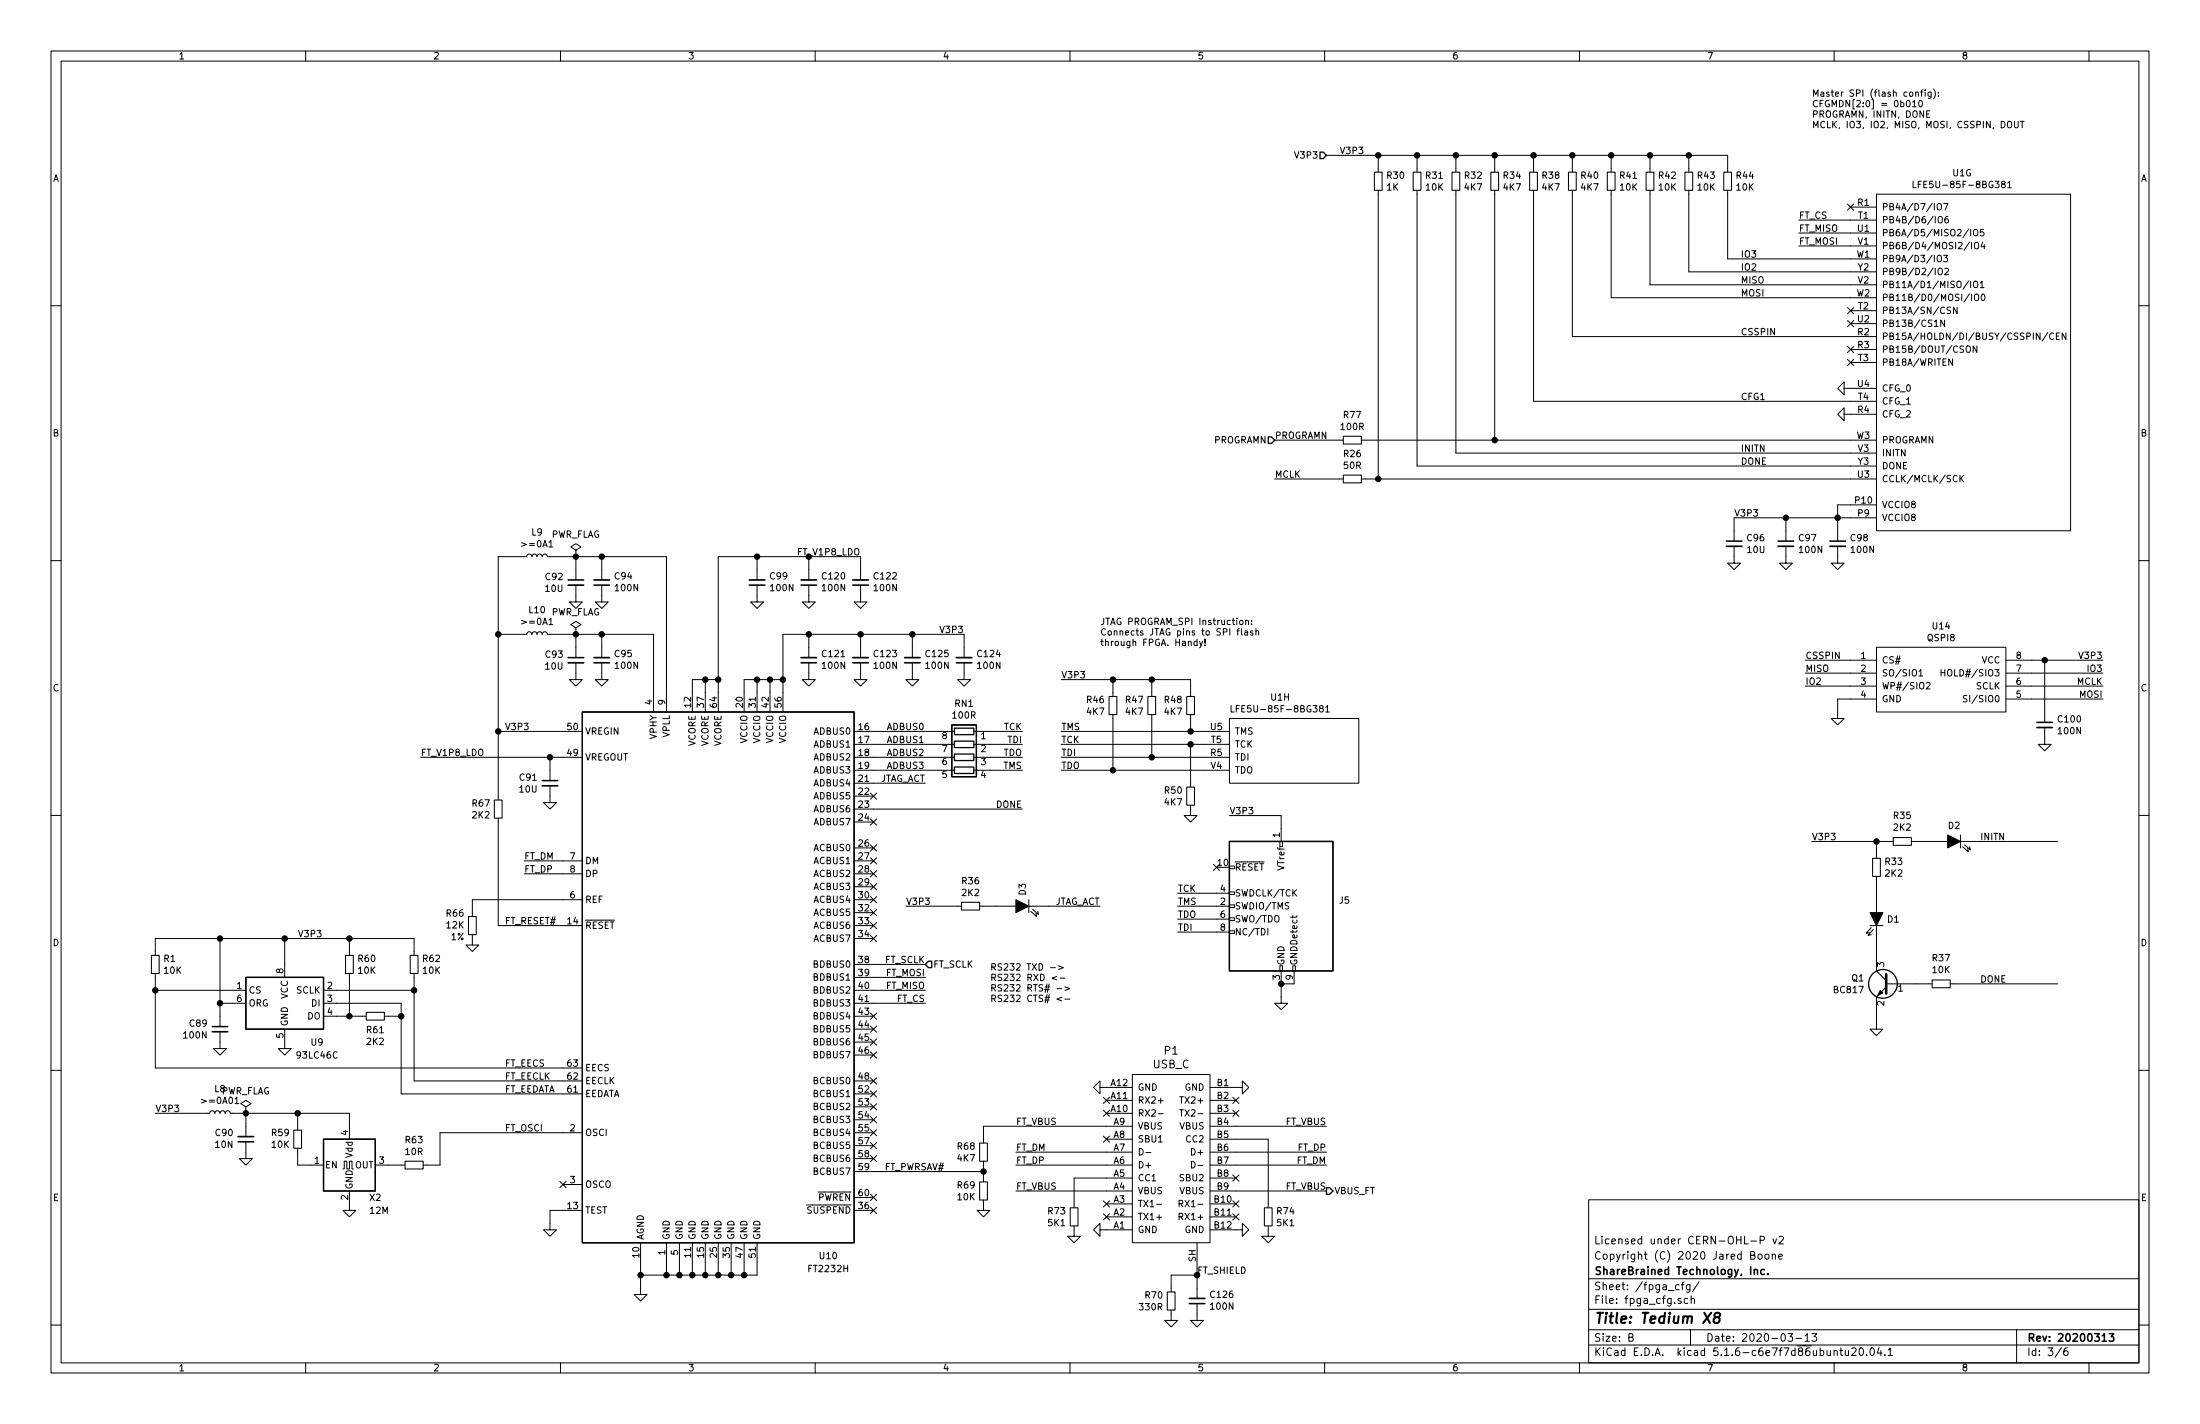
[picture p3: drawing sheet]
<svg xmlns="http://www.w3.org/2000/svg" width="432mm" height="279mm" viewBox="0 0 432 279" stroke-linecap="round" stroke-linejoin="round" font-family="sans-serif">
<g fill="none" stroke="#000" stroke-width=".2">
<path d="M10 10h411.8v259.4h-411.8zM12 12h407.8v255.4h-407.8zM60 10v2M110 10v2M160 10v2M210 10v2M260 10v2M310 10v2M360 10v2M374.3 19.8l.2-.1a.67 .67 0 0 1 .4 .6 .67 .67 0 0 1-.4 .7l-.3-.5zM376 18.2l.5-.1v.8M376 18.1v.8"/>
<path d="M376.7 19.8l.2-.1a.67 .67 0 0 1 .4 .6 .67 .67 0 0 1-.4 .7l-.3-.5zM377 18.1h.4M377.4 17.6l-.3 .2v1.1M377.9 17.6v.2M377.9 18.1v.8M379 18.1v1l-.2 .2h-.3M379 18.1h-.4l-.2 .2 .1 .5h.5M379.5 17.4a1.47 1.47 0 0 1 0 2M380.5 18.8v.1M380.5 18.1v.1M410 10v2M260.3 30.5h78.8v3.3"/>
<path d="M269.7 33.8h1.6v3.5h-1.6zM270.5 30.5v3.3M270.5 37.3v56.7M277.4 33.8h1.5v3.5h-1.5zM278.1 37.3v54.1h90.2M278.1 30.5v3.3M285 33.8h1.5v3.5h-1.5zM285.7 37.3v51.6h82.6M285.7 30.5v3.3M292.6 33.8h1.5v3.5h-1.5zM293.4 30.5v3.3M293.4 37.3v49.1"/>
<path d="M300.2 33.8h1.6v3.5h-1.6zM301 37.3v41.4h67.3M301 30.5v3.3M307.8 33.8h1.6v3.5h-1.6zM308.6 37.3v28.7h59.7M308.6 30.5v3.3M315.5 33.8h1.5v3.5h-1.5zM316.2 30.5v3.3M316.2 37.3v21.1h52.1M323.1 33.8h1.5v3.5h-1.5zM323.8 37.3v18.6h44.5M323.8 30.5v3.3"/>
<path d="M330.7 33.8h1.5v3.5h-1.5zM331.5 37.3v16h36.8M331.5 30.5v3.3M338.3 33.8h1.6v3.5h-1.6zM339.1 37.3v13.5h29.2M368.3 38.1h38.1v66h-38.1zM375.4 20l.3-.3v1.3M375.4 21h.7M375.5 35.6v1.2h.6M378.2 22.4h.4M378.8 21.7h-.6v1.3h.6M381.5 39.9h.8l-.5 1.3"/>
<path d="M392.8 23.8a.64 .64 0 0 1 .7 .6 .64 .64 0 0 1-.7 .7zM393.1 36.1l-.3-.3 .3-.2h.2l.3 .2-.1 .2-.7 .3v.3l.3 .2h.3l.2-.2v-.3l-.3-.2M394.1 35.9l.3-.3v1.2M394.1 24l.2-.2a.44 .44 0 0 1 .5 .4v.7l-.5 .2-.2-.2zM394.1 36.8h.7M395.4 23.8v1l.2 .3 .4-.1 .1-.2v-1M396.5 23.8h.8M396.9 23.8v1.3M10 60h2M353.1 43.2h15.2M353.1 45.7h15.2M353.1 48.3h15.2"/>
<path d="M362.6 40l1.2 1.2M363.2 40.6h5.1M363.8 40l-1.2 1.2M380.3 40.1l.2-.2a.44 .44 0 0 1 .6 .5l-.1 .6-.5 .2-.2-.2zM380.3 50.3l.2-.2a.44 .44 0 0 1 .6 .4l-.1 .7-.5 .2-.2-.2zM380.4 42.6l.3-.1a.44 .44 0 0 1 .5 .4v.7l-.5 .1-.3-.1zM380.4 52.8l.3-.2a.44 .44 0 0 1 .5 .5v.6l-.5 .2-.3-.2zM381.5 50.1h.8l-.5 .5 .4 .1 .1 .4-.3 .3-.5-.2M381.7 52.8l.5-.2 .2 .4-.7 .9h.7M382.3 42.5h-.2a.79 .79 0 0 0-.1 1.2h.3l.1-.5-.2-.2h-.2l-.3 .2M386.4 55.1l-1.1 1.6M386.6 47.5l-1.1 1.6"/>
<path d="M386.6 57.7l-1.1 1.6M386.8 45v1.3M386.8 55.2v1.2M387 47.5v1.3M387 57.7v1.3M387.4 45.2l.3-.2a.44 .44 0 0 1 .5 .4l-.1 .7-.4 .2-.3-.2zM387.4 55.3l.3-.1a.44 .44 0 0 1 .5 .4l-.1 .7-.4 .1-.3-.1zM387.6 47.7l.2-.2a.44 .44 0 0 1 .6 .5l-.1 .6-.5 .2-.2-.2zM387.6 57.9l.2-.2a.44 .44 0 0 1 .6 .4l-.1 .7-.5 .2-.2-.2zM388.7 55.5l.3-.3v1.2M388.7 56.4h.7M389 57.8l.2-.1a.67 .67 0 0 1 .4 .6 .67 .67 0 0 1-.4 .7l-.4-.5z"/>
<path d="M389.2 47.5l-.4 .9h.8M389.3 45h-.6v.6l.5-.1 .2 .2v.4l-.2 .2-.5-.1M389.5 48v.8M419.8 60h2M361.9 76.2v-1.3l-1.2 1.3 1.2 1.3v-1.3h6.4M362.6 62.9l1.2 1.2M362.6 60.4l1.2 1.2M362.6 68l1.2 1.2M362.6 70.5l1.2 1.2M363.2 68.6h5.1M363.2 61h5.1M363.2 71.1h5.1"/>
<path d="M363.2 63.5h5.1M363.8 62.9l-1.2 1.2M363.8 60.4l-1.2 1.2M363.8 68l-1.2 1.2M363.8 70.5l-1.2 1.2M381.7 62.8v1.3l-.8-1.3v1.3M382.9 60.3l-.5-.1-.2 .2v.3l.6 .3 .1 .3-.3 .2h-.5M383.2 70.4v1.3l-.7-1.3v1.3M384.1 60.2v1.3l-.7-1.3v1.3M386 68l.2-.1a.45 .45 0 0 1 .5 .4v.7l-.5 .1-.2-.1zM388 67.9v1.2l-.7-1.2v1.2M401.9 65.3l-1.1 1.6"/>
<path d="M403.1 65.5a.6 .6 0 0 0-.9 .4 .6 .6 0 0 0 .6 .7l.3-.1M403.6 65.9h.4M404.2 65.3h-.6v1.3h.6M405.5 65.3v1.3l-.8-1.3v1.3M250.2 94h13.5M250.2 86.4h13.5M263.7 93.2h3.5v1.5h-3.5zM263.7 85.6h3.5v1.5h-3.5zM267.2 94h101.1M267.2 86.4h101.1M361.9 81.3v-1.3l-1.2 1.3 1.2 1.3v-1.3h6.4M368.3 99.1h-7.6v7.1"/>
<path d="M384.7 93.3v1.2M384.9 93.8l.5 .7M385.4 93.3l-.7 .7M10 110h2M107.7 107.3h.8M113 114.8v3.3h-1.2l1.2 1.3 1.3-1.3h-1.3M113 108l1-.7-1-.6-1 .6 1 .7v1.2M113 109.2h.1M113 109.2v4.6M118.1 114.8v3.3h-1.3l1.3 1.3 1.3-1.3h-1.3M118.1 109.2v4.6M148.6 114.8v3.3h-1.3l1.3 1.3 1.3-1.3h-1.3"/>
<path d="M148.6 109.2v4.6M158.7 114.8v3.3h-1.2l1.2 1.3 1.3-1.3h-1.3M158.7 109.2v4.6M168.9 114.8v3.3h-1.3l1.3 1.3 1.3-1.3h-1.3M168.9 113.8v-4.6h-27.9v30.5M340.4 107.2v3.3h1.2l-1.2 1.3-1.3-1.3h1.3M350.5 107.2v3.3h1.3l-1.3 1.3-1.3-1.3h1.3M350.5 101.6v4.6M360.7 107.2v3.3h1.2l-1.2 1.3-1.3-1.3h1.3M368.3 101.6h-27.9v4.6M419.8 110h2M97.8 124.5h5.6l.1-.4 .3-.1 .4 .1 .2 .4 .1-.4 .3-.1 .4 .1 .2 .4 .1-.4 .3-.1 .4 .1 .2 .4 .2-.4 .2-.1 .5 .1 .1 .4h20.9v15.2"/>
<path d="M107.7 122.6h.8M113 130v3.4h-1.2l1.2 1.2 1.3-1.2h-1.3M113 123.2l1-.6-1-.7-1 .7 1 .6v1.3M113 124.5h.1M113 124.5v4.5M118.1 130v3.4h1.3l-1.3 1.2-1.3-1.2h1.3M118.1 124.5v4.5M130.8 139.7v-30.5h-23.4l-.1-.3-.3-.2-.4 .1-.2 .4-.1-.3-.3-.2-.4 .1-.2 .4-.1-.3-.3-.2-.4 .1-.2 .4-.1-.3-.3-.2-.4 .1-.2 .4h-5.6v47.8M138.4 133.4v6.3M141 133.4h-5.1v6.3M148.6 133.4v6.3M151.1 133.4v6.3"/>
<path d="M153.7 133.4h-7.7v6.3M158.7 130v3.4h-1.2l1.2 1.2 1.3-1.2h-1.3M158.7 124.5v4.5M168.9 130v3.4h-1.3l1.3 1.2 1.3-1.2h-1.3M168.9 124.5v4.5M179.1 130v3.4h-1.3l1.3 1.2 1.2-1.2h-1.2M179.1 124.5v4.5M189.2 130v3.4h-1.2l1.2 1.2 1.3-1.2h-1.3M189.2 129v-4.5h-35.5v15.2M208.3 133.4h25.4v3.3M217.7 136.7h1.5v3.5h-1.5zM218.4 133.4v3.3"/>
<path d="M225.3 136.7h1.5v3.5h-1.5zM226.1 133.4v3.3M232.9 136.7h1.5v3.5h-1.5zM234.9 125.9l-.3-.1-.3 .3 .2 .5h.4M234.9 125.4v1.3M235.4 125.8l.3 .9M236 125.8l-.4 1.2-.2 .1M236.5 126.5v.2M236.5 125.4v.8M241.6 138.4v1.3h.6M242.7 123.8h.5M243.2 123.3l-.3 .2v1.1"/>
<path d="M243.4 121.8h.5l.1 .5-.2 .2-.4-.1zM243.7 123.3v1.1l.1 .2M244.3 123.8h.5l.1 .8M244.5 121.8h.5l.1 .8M244.5 121.7v.9M244.9 124.1h-.5l-.1 .2v.3h.6M245.7 122.4v.2M245.7 121.8v.1M245.9 123.8h-.3l-.2 .2 .1 .1 .4 .2v.3h-.5M246.5 123.9l.5-.1v.8M246.5 123.3v1.3M259.2 139l-.2-.3 .2-.3h.3l.2 .3-.1 .2-.6 .3v.3l.2 .2 .4-.1 .1-.1v-.3l-.2-.2"/>
<path d="M260.2 138.8l.4-.4v1.3M260.2 139.7h.7M354.3 129.5h14M354.3 132.1h14M354.3 134.6h14M368.3 127h25.4v12.7h-25.4zM368.3 137.2h-7.6v3.8h1.2l-1.2 1.2-1.3-1.2h1.3M376.6 131.7l.4-.3v1.2M376.6 132.6h.8M378.1 134l.5-.1 .2 .4-.8 .9h.8M381 131.4v1.2M381 132h.7"/>
<path d="M386.1 136.5l-.5-.1-.2 .2v.3l.6 .3 .1 .3-.3 .2h-.5M393.7 129.5h19M393.7 132.1h19M393.7 134.6h19M393.7 137.2h19M401.3 129.5v12.2M10 160h2M82.5 148.6h31.8M97 157h1.6v3.5h-1.6zM97.8 143.5h16.5M107.9 154.2v3.3h1.3l-1.3 1.3-1.2-1.3h1.2M107.9 148.6v4.6"/>
<path d="M167.6 146.1h19.7M167.6 143.5h19.7M167.6 148.6h19.7M167.6 151.1h19.7M167.6 153.7h14M167.6 156.2h3.8M167.6 158.8h33.1M170.8 155.6l1.3 1.2M172.1 155.6l-1.3 1.2M191.1 146.1h9.6M191.1 143.5h9.6M191.1 148.6h9.6"/>
<path d="M191.1 151.1h9.6M208.3 146.1h33M208.3 143.5h33M208.3 148.6h33M208.3 151.1h33M218.4 140.2v10.9M226.1 140.2v8.4M232.9 154.4h1.5v3.6h-1.5zM233.7 158v2h1.2l-1.2 1.3-1.3-1.3h1.3M233.7 140.2v3.3M233.7 146.1v8.3M241.3 141h25.4v12.7h-25.4z"/>
<path d="M401.3 142.7v3.4h1.3l-1.3 1.2-1.3-1.2h1.3M419.8 160h2M91.9 179.8h1.6v3.6h-1.6zM97.8 160.5v21.1h16.5M102.9 168.9h11.4M102.9 171.5h11.4M114.3 176.5h-21.6v3.3M167.6 161.3h3.8M167.6 166.4h3.8M167.6 168.9h3.8M167.6 171.5h3.8M167.6 174h3.8"/>
<path d="M167.6 176.5h3.8M167.6 179.1h3.8M170.8 165.8l1.3 1.2M170.8 160.7l1.3 1.2M170.8 168.3l1.3 1.2M170.8 170.8l1.3 1.3M170.8 173.4l1.3 1.2M170.8 175.9l1.3 1.2M170.8 178.5l1.3 1.2M172.1 170.8l-1.3 1.3M172.1 165.8l-1.3 1.2M172.1 160.7l-1.3 1.2"/>
<path d="M172.1 168.3l-1.3 1.2M172.1 173.4l-1.3 1.2M172.1 175.9l-1.3 1.2M172.1 178.5l-1.3 1.2M177.8 177.8h10.9M188.7 177h3.6v1.6h-3.6zM192.3 177.8h7.1M201.9 177.8h14M201.9 176.5v2.6M202.3 178.8l1.2 1-.2-.6M202.7 178.4l1.1 1.1-.1-.7M231.1 177.8h10.2"/>
<path d="M231.1 175.3h10.2M238.2 169.6l1.2 1.2M239.4 169.6l-1.2 1.2M241.3 175h1v.5h-1zM241.3 177.5h1v.6h-1zM241.3 169.9h1v.5h-1zM241.3 160h10.2v5.1M251.2 165.1h.5v1h-.5zM253.7 179.7v.4M254.6 179.7l-.2 .3h-1.1M355.6 165.1h16M367.5 168.4h1.6v3.6h-1.6z"/>
<path d="M368.3 165.1v3.3M368.3 172v7.1M371.6 164.3h3.6v1.6h-3.6zM375.2 165.1h7.1M384.8 165.1h19.1M384.8 163.8v2.6M385.2 166.1l1.1 1-.1-.6M385.6 165.7l1.1 1.1-.1-.7M29.7 187.5h1.5v3.5h-1.5zM30.5 187.5v-3.3h50.8v3.3M30.5 191v18.6h83.8M30.5 194.3h17.8"/>
<path d="M43.2 184.2v17.2M43.2 196.9h5.1M55.9 184.2v7.6M63.5 199.4h8.4M63.5 194.3h17.8M63.5 196.9h15.2v17.7h35.6M67.8 187.5h1.5v3.5h-1.5zM68.6 184.2v3.3M68.6 191v8.4M71.9 198.6h3.5v1.6h-3.5zM75.4 199.4h3.3M80.5 187.5h1.5v3.5h-1.5z"/>
<path d="M81.3 191v21.1h33M92.7 183.4v2h1.3l-1.3 1.3-1.3-1.3h1.3M167.6 199.4h3.8M167.6 181.6h3.8M167.6 194.3h14M167.6 196.9h14M167.6 184.2h3.8M167.6 189.2h14M167.6 191.8h14M170.8 181l1.3 1.2M170.8 183.5l1.3 1.3M170.8 198.8l1.3 1.2"/>
<path d="M172.1 181l-1.3 1.2M172.1 183.5l-1.3 1.3M172.1 198.8l-1.3 1.2M206.2 189.9h.9M207.4 191.6l-.9 .3 .9 .4M207.4 194h1M207.7 189.5l1 .4-1 .3M208.1 191.9h.9M208.4 195.7l-1 .3 1 .4M209 193.6l1 .4-1 .3M209 196h1M231.1 180.3h10.2"/>
<path d="M231.1 182.9h10.2M241.3 180.1h1v.5h-1zM241.3 182.6h1v.5h-1zM248.8 182.2v1.2M251.2 189.5h.5v1h-.5zM251.5 190.5v6.4h1.2l-1.2 1.2-1.3-1.2h1.3M253.7 189.5h.6v1h-.6zM254 190.5v2.5h-2.5M367 181.6h2.6M367.3 182l-1 1.1 .6-.1M367.7 182.4l-1.1 1.1 .7-.1M368.3 181.6v8.9l1.9 1.9"/>
<path d="M370.2 193.7l-1.9 1.9v6.3h1.3l-1.3 1.3-1.3-1.3h1.3M370.2 193h9M379.2 192.3h3.6v1.5h-3.6zM382.8 193h21.1M10 210h2M30.5 218.4h10.6l.2-.3 .3-.2 .4 .2 .2 .3 .1-.3 .3-.2 .4 .2 .2 .3 .1-.3 .3-.2 .4 .2 .2 .3 .1-.3 .3-.2 .4 .2 .2 .3h23.4v5.1M43.2 202.4v3.3h1.2l-1.2 1.3-1.3-1.3h1.3M46.1 216.5h.8M48.3 217.2l1-.7-1-.6-1.1 .6 1.1 .7v1.2M48.3 218.4h.1M48.3 218.4v4.6M55.9 201.9v3.8h1.2l-1.2 1.3-1.3-1.3h1.3"/>
<path d="M58.4 218.4v3.3M167.6 201.9h3.8M167.6 204.5h3.8M167.6 207h3.8M167.6 212.1h3.8M167.6 214.6h3.8M167.6 217.2h3.8M167.6 219.7h3.8M170.8 201.3l1.3 1.2M170.8 203.9l1.3 1.2M170.8 206.4l1.3 1.2M170.8 211.5l1.3 1.2"/>
<path d="M170.8 214l1.3 1.2M170.8 216.6l1.3 1.2M170.8 219.1l1.3 1.2M172.1 201.3l-1.3 1.2M172.1 203.9l-1.3 1.2M172.1 206.4l-1.3 1.2M172.1 211.5l-1.3 1.2M172.1 214l-1.3 1.2M172.1 216.6l-1.3 1.2M172.1 219.1l-1.3 1.2M215.9 213.4v-1.3l-1.3 1.3 1.3 1.2v-1.2h6.3M216.6 215.3l1.2 1.2"/>
<path d="M216.6 217.8l1.2 1.2M217.2 218.4h5M217.2 215.9h5M217.8 215.3l-1.2 1.2M217.8 217.8l-1.2 1.2M222.2 210.8h15.3v33h-15.3zM227.3 218.5h1M227.3 216h1M231.5 215.2h.8M231.5 217.7h.8M231.9 217.7v1.3M237.5 213.4h6.3v-1.3l1.3 1.3-1.3 1.2v-1.2"/>
<path d="M237.5 218.4h5.1M237.5 215.9h5.1M242 215.3l1.2 1.2M242 217.8l1.2 1.2M243.2 215.3l-1.2 1.2M243.2 217.8l-1.2 1.2M419.8 210h2M48.3 224v3.3h1.2l-1.2 1.3-1.3-1.3h1.3M57.7 221.7h1.5v3.6h-1.5zM58.4 225.3v3.3h5.1M67.3 229.4h.3v-1.6h.5v1.6h.5v-1.6h.5v1.6h.2M68.6 233.7v3.8h1.2l-1.2 1.3-1.3-1.3h1.3"/>
<path d="M73.7 228.6h5.8M79.5 227.8h3.6v1.6h-3.6zM109.9 231.8l1.2 1.2M110.5 232.4h3.8M111.1 231.8l-1.2 1.2M114.3 237.5h-6.4v3.8h1.3l-1.3 1.3-1.2-1.3h1.2M114.3 222.3h-27.9v6.3h-3.3M167.6 237.5h3.8M167.6 222.3h3.8M167.6 224.8h3.8M167.6 227.3h3.8M167.6 229.9h25.4"/>
<path d="M167.6 235h3.8M170.8 236.9l1.3 1.2M170.8 234.3l1.3 1.3M170.8 226.7l1.3 1.2M170.8 224.2l1.3 1.2M170.8 221.6l1.3 1.3M172.1 236.9l-1.3 1.2M172.1 234.3l-1.3 1.3M172.1 226.7l-1.3 1.2M172.1 224.2l-1.3 1.2M172.1 221.6l-1.3 1.3M192.3 231.9h1.5v3.6h-1.5z"/>
<path d="M192.3 224.3h1.5v3.5h-1.5zM193 235.5v2h1.3l-1.3 1.3-1.2-1.3h1.2M193 227.8v4.1M199.4 228.6h22.8M199.4 233.7h22.8M199.4 226.1h22.8M210.1 237h1.5v3.5h-1.5zM216.6 222.9l1.2 1.2M216.6 235.6l1.2 1.2M216.6 238.2l1.2 1.2M217.2 238.8h5M217.2 236.2h5"/>
<path d="M217.2 223.5h5M217.8 222.9l-1.2 1.2M217.8 235.6l-1.2 1.2M217.8 238.2l-1.2 1.2M222.2 221h-29.2v3.3M222.2 231.1h-11.4v5.9M223.6 225.3a.64 .64 0 0 1 .8 .7 .64 .64 0 0 1-.8 .6zM224.9 226.1h1M227 236.3h1M231.4 236.2l.6-.1 .2-.2-.1-.3-.7-.1v1.3M231.4 238.7h.6l.2-.2-.1-.3-.7-.2v1.3M231.7 236.2l.5 .6"/>
<path d="M233.9 227.9a.64 .64 0 0 1 .7 .6 .64 .64 0 0 1-.7 .7zM235.1 228.7h1M237.5 228.6h22.8M237.5 238.8h5.1M237.5 236.2h5.1M237.5 233.7h22.8M237.5 231.1h5.1M237.5 226.1h22.8M237.5 223.5h11.4v13.5M237.5 221h22.8M242 230.5l1.2 1.2M242 238.2l1.2 1.2"/>
<path d="M242 235.6l1.2 1.2M243.2 230.5l-1.2 1.2M243.2 238.2l-1.2 1.2M243.2 235.6l-1.2 1.2M248.2 237h1.5v3.5h-1.5zM311.8 235.4h108v32h-108zM10 260h2M125.7 243.8v10.2h1.3l-1.3 1.3-1.2-1.3h1.2M130.8 243.8v6.4M133.3 243.8v6.4M135.9 243.8v6.4M138.4 243.8v6.4"/>
<path d="M141 243.8v6.4M143.5 243.8v6.4M146 243.8v6.4M148.6 243.8v6.4h-22.9M210.8 240.5v2.1h1.3l-1.3 1.2-1.3-1.2h1.3M215.9 241.3v-1.3l-1.3 1.3 1.3 1.3v-1.3h6.3M229.1 253.5h1.5v3.5h-1.5zM229.9 257v2.1h1.2l-1.2 1.3-1.3-1.3h1.3M229.9 253.5v-3.3h5v4.6M234.9 255.8v3.3h1.3l-1.3 1.3-1.2-1.3h1.2M234.9 243.8v5.1M237.5 241.3h6.3v-1.3l1.3 1.3-1.3 1.3v-1.3"/>
<path d="M248.9 240.5v2.1h1.3l-1.3 1.2-1.3-1.2h1.3M311.8 256.9h108M311.8 250.9h108M329.6 252.1h-.5l-.2 .2 .1 .7h.6M329.9 254.8h-.3l-.2 .2v.2l.5 .1v.4h-.5M330 252.1h.6M330.6 251.6l-.4 .2v1.3M331.3 254.8h-.4l-.3 .2v.6l.3 .2 .4-.1M331.7 252.1v1.2l-.3 .3-.3-.1M331.7 252.1h-.4l-.3 .2 .1 .6 .2 .2 .4-.1M331.9 254.9l.2-.1h.4l.1 1M331.9 254.3v1.5"/>
<path d="M333.5 251.5l-1.3 1.9M343.6 246.3l.7-.1v-.5l-.2-.1h-.5v1.5h.6l.2-.2 .1-.3-.4-.3M343.6 243.5h1.2M345.1 246.2l.2-.1 .5 .1v.7l-.3 .2-.4-.2zM345.5 243.4l.7-.1 .1-.2-.1-.5h-.7v1.5M346.5 246.2l.2-.1 .4 .1v.7l-.2 .2-.4-.2zM347.8 246.2l.3-.1 .3 .1 .1 .9M347.8 246.1v1M348 243.1l.3 1 .4-1M349.1 246.6l.7-.2v-.2l-.5-.1-.2 .2 .1 .7h.6M349.2 242.7l.6-.1 .2 .4-.9 1.1h.9M419.8 260h2"/>
<path d="M60 267.4v2M110 267.4v2M160 267.4v2M210 267.4v2M260 267.4v2M310 267.4v2M311.8 263.9h108M311.8 260.9h108M319.7 262.4l.7-.1 .1-.2-.1-.4h-.7v1.5h.6l.2-.2 .1-.3-.4-.3M331.8 260.9v3M350.9 261.7h.9l-.4 .6 .4 .1v.6l-.2 .2-.7-.2M352.5 262.6h1.1"/>
<path d="M354.3 262.1l.4-.4v1.5M354.3 263.2h.8M355.6 261.7h1l-.5 .6 .4 .1v.6l-.2 .2-.7-.2M360 265.1l.2-.1h.3l.1 1M360 267.4v2M361.1 265h.6M361.3 264.5v1.3l.4 .2M362.2 265l.1 .9 .3 .1 .2-.2M362.8 265v1M363.4 264.6l.6-.1 .3 .4-.9 1.1h.9M365 264.6l.4-.1a.94 .94 0 0 1 0 1.5l-.5-.3zM366.4 265.8v.2"/>
<path d="M367.2 264.5h.2a.8 .8 0 0 1 .5 .7 .8 .8 0 0 1-.5 .8 1 1 0 0 1-.2-1.5zM368.8 264.4l-.3 1.1h.9M369.2 265v1M370 265.8v.2M370.6 264.9l.4-.4v1.5M370.6 266h.8M395.8 260.9v6.5M404.6 264.4l-1.2 1.9M405.8 264.5h-.4a.96 .96 0 0 0 0 1.5l.4-.2 .1-.5-.3-.3-.4 .1-.1 .2M410 267.4v2"/>
</g>
<g fill="none" stroke="#000" stroke-width=".3">
<path d="M111.5 113.8h3.1M116.6 114.8h3M147.1 114.8h3M157.2 114.8h3.1M167.4 114.8h3M338.8 106.2h3.1M349 106.2h3M359.2 106.2h3M111.5 129h3.1M116.6 130h3M157.2 130h3.1M167.4 130h3"/>
<path d="M177.5 130h3.1M187.7 130h3.1M106.4 153.2h3.1M399.8 141.7h3M41.7 201.4h3M46.7 224h3.1M233.4 255.8h3.1M344.3 249.2l.2-.1h.4l.1 1M344.3 249.1v1M346.3 249.1h-.4l-.3 .3 .1 .5 .2 .2 .4-.1M347 249.9v.2M412.6 262.1l.4-.4v1.5"/>
<path d="M412.6 263.2h.9M414 261.7h.9l-.5 .6 .4 .1v.6l-.2 .2-.6-.2"/>
</g>
<path d="M334.5 257.6l1.1 2M335.9 257.6l-1.6 2M336.8 258.4l-.3-.3 .1-.3a.65 .65 0 0 1 .9-.1l.1 .4a.69 .69 0 0 1-.8 .3 .7 .7 0 0 0-.4 1 .65 .65 0 0 0 .9 .1 .65 .65 0 0 0 .1-1l-.2-.1" fill="none" stroke="#000" stroke-width=".41"/>
<g fill="none" stroke="#000" stroke-width=".33">
<path d="M111.5 114.8h3.1M116.6 113.8h3M147.1 113.8h3M157.2 113.8h3.1M167.4 113.8h3M338.8 107.2h3.1M349 107.2h3M359.2 107.2h3M111.5 130h3.1M116.6 129h3M157.2 129h3.1M167.4 129h3"/>
<path d="M177.5 129h3.1M187.7 129h3.1M106.4 154.2h3.1M399.8 142.7h3M41.7 202.4h3M46.7 223h3.1M233.4 254.8h3.1"/>
</g>
<g fill="none" stroke="#000" stroke-width=".25">
<path d="M259.1 29.8h.6l.6 .7-.6 .6h-.6zM248.9 85.7h.7l.6 .7-.6 .6h-.7zM114.3 139.7h53.3v104.1h-53.3zM186.8 142.2h4.8v10.2h-4.8zM187.3 145.4h3.8v1.3h-3.8zM187.3 142.9h3.8v1.2h-3.8zM187.3 148h3.8v1.2h-3.8zM187.3 150.5h3.8v1.3h-3.8zM241.3 165.1h20.3v25.4h-20.3zM48.3 191.8h15.2v10.1h-15.2zM182.2 188.6h.7v1.3h-.7l-.6-.7zM63.5 223.5h10.2v10.2h-10.2z"/>
<path d="M260.3 233h.7l.6 .7-.6 .6h-.7z"/>
<circle cx="369.6" cy="193" r="2.82"/>
</g>
<path d="M370.2 191.1v3.8" fill="none" stroke="#000" stroke-width=".51"/>
<path d="M199.4 176.5l2.5 1.3-2.5 1.3zM367 179.1h2.6l-1.3 2.5zM382.3 163.8l2.5 1.3-2.5 1.3zM369.1 194.3l.5 .5-1 .5z" fill="#000" stroke="#000" stroke-width=".2"/>
<g fill="#000" stroke="#000" stroke-width=".25">
<circle cx="270.5" cy="30.5" r=".51"/>
<circle cx="278.1" cy="30.5" r=".51"/>
<circle cx="285.7" cy="30.5" r=".51"/>
<circle cx="293.4" cy="30.5" r=".51"/>
<circle cx="301" cy="30.5" r=".51"/>
<circle cx="308.6" cy="30.5" r=".51"/>
<circle cx="316.2" cy="30.5" r=".51"/>
<circle cx="323.8" cy="30.5" r=".51"/>
<circle cx="331.5" cy="30.5" r=".51"/>
<circle cx="270.5" cy="94" r=".51"/>
<circle cx="293.4" cy="86.4" r=".51"/>
<circle cx="113" cy="109.2" r=".51"/>
<circle cx="118.1" cy="109.2" r=".51"/>
<circle cx="148.6" cy="109.2" r=".51"/>
<circle cx="350.5" cy="101.6" r=".51"/>
<circle cx="360.7" cy="101.6" r=".51"/>
<circle cx="97.8" cy="124.5" r=".51"/>
<circle cx="113" cy="124.5" r=".51"/>
<circle cx="118.1" cy="124.5" r=".51"/>
<circle cx="138.4" cy="133.4" r=".51"/>
<circle cx="141" cy="133.4" r=".51"/>
<circle cx="148.6" cy="133.4" r=".51"/>
<circle cx="151.1" cy="133.4" r=".51"/>
<circle cx="153.7" cy="133.4" r=".51"/>
<circle cx="158.8" cy="124.5" r=".51"/>
<circle cx="168.9" cy="124.5" r=".51"/>
<circle cx="179.1" cy="124.5" r=".51"/>
<circle cx="218.4" cy="133.4" r=".51"/>
<circle cx="226.1" cy="133.4" r=".51"/>
<circle cx="401.3" cy="129.5" r=".51"/>
<circle cx="97.8" cy="143.5" r=".51"/>
<circle cx="108" cy="148.6" r=".51"/>
<circle cx="218.4" cy="151.1" r=".51"/>
<circle cx="226.1" cy="148.6" r=".51"/>
<circle cx="233.7" cy="143.5" r=".51"/>
<circle cx="233.7" cy="146.1" r=".51"/>
<circle cx="368.3" cy="165.1" r=".51"/>
<circle cx="30.5" cy="194.3" r=".51"/>
<circle cx="43.2" cy="184.2" r=".51"/>
<circle cx="43.2" cy="196.9" r=".51"/>
<circle cx="55.9" cy="184.2" r=".51"/>
<circle cx="68.6" cy="184.2" r=".51"/>
<circle cx="68.6" cy="199.4" r=".51"/>
<circle cx="78.7" cy="199.4" r=".51"/>
<circle cx="81.3" cy="194.3" r=".51"/>
<circle cx="251.5" cy="193" r=".51"/>
<circle cx="48.3" cy="218.4" r=".51"/>
<circle cx="58.4" cy="218.4" r=".51"/>
<circle cx="193" cy="229.9" r=".51"/>
<circle cx="125.7" cy="250.2" r=".51"/>
<circle cx="130.8" cy="250.2" r=".51"/>
<circle cx="133.4" cy="250.2" r=".51"/>
<circle cx="135.9" cy="250.2" r=".51"/>
<circle cx="138.4" cy="250.2" r=".51"/>
<circle cx="141" cy="250.2" r=".51"/>
<circle cx="143.5" cy="250.2" r=".51"/>
<circle cx="146.1" cy="250.2" r=".51"/>
<circle cx="235" cy="250.2" r=".51"/>
</g>
<text font-size="2.8" x="312.8" y="259.7">Title: Tedium X8</text>
<g font-size="2.1">
<text x="226.3" y="209.6">USB_C</text>
<text x="228.6" y="206.9">P1</text>
<text x="312.8" y="244.1">Licensed under CERN-OHL-P v2</text>
<text x="312.8" y="250.1">ShareBrained Technology, Inc.</text>
<text x="312.8" y="247.1">Copyright (C) 2020 Jared Boone</text>
<text x="312.8" y="255.8">File: fpga_cfg.sch</text>
<text x="312.8" y="253.1">Sheet: /fpga_cfg/</text>
<text x="312.8" y="263.2">Size: B</text>
<text x="334.8" y="263.2">Date: 2020-03-13</text>
<text x="397.8" y="263.2">Rev: 20200313</text>
<text x="312.8" y="266">KiCad E.D.A. kicad 5.1.6-c6e7f7d86ubuntu20.04.1</text>
<text x="397.8" y="266">Id: 3/6</text>
</g>
<g font-size="1.8">
<text x="35" y="11.6">1</text>
<text x="85" y="11.6">2</text>
<text x="135" y="11.6">3</text>
<text x="185" y="11.6">4</text>
<text x="235" y="11.6">5</text>
<text x="285" y="11.6">6</text>
<text x="335" y="11.6">7</text>
<text x="385" y="11.6">8</text>
<text x="355.6" y="19">Master SPI (flash config):</text>
<text x="355.6" y="21">CFGMDN[2:0] = 0b010</text>
<text x="355.6" y="23.1">PROGRAMN, INITN, DONE</text>
<text x="355.6" y="25.1">MCLK, IO3, IO2, MISO, MOSI, CSSPIN, DOUT</text>
<text x="10.4" y="35.6">A</text>
<text x="254.5" y="31.1">V3P3</text>
<text x="262.9" y="30.2">V3P3</text>
<text x="272.3" y="35.1">R30</text>
<text x="279.9" y="35.1">R31</text>
<text x="287.5" y="35.1">R32</text>
<text x="295.1" y="35.1">R34</text>
<text x="302.8" y="35.1">R38</text>
<text x="310.4" y="35.1">R40</text>
<text x="318" y="35.1">R41</text>
<text x="325.6" y="35.1">R42</text>
<text x="333.2" y="35.1">R43</text>
<text x="340.9" y="35.1">R44</text>
<text x="383.3" y="34.6">U1G</text>
<text x="420.2" y="35.6">A</text>
<text x="272.2" y="37.4">1K</text>
<text x="279.9" y="37.4">10K</text>
<text x="287.5" y="37.4">4K7</text>
<text x="295.1" y="37.4">4K7</text>
<text x="302.8" y="37.4">4K7</text>
<text x="310.4" y="37.4">4K7</text>
<text x="318" y="37.4">10K</text>
<text x="325.6" y="37.4">10K</text>
<text x="333.2" y="37.4">10K</text>
<text x="340.9" y="37.4">10K</text>
<text x="364.6" y="40.4">R1</text>
<text x="369.3" y="41.3">PB4A/D7/IO7</text>
<text x="376.9" y="36.9">LFE5U-85F-8BG381</text>
<text x="353.1" y="42.9">FT_CS</text>
<text x="353.1" y="45.5">FT_MISO</text>
<text x="364.6" y="45.5">U1</text>
<text x="364.7" y="42.9">T1</text>
<text x="369.3" y="43.8">PB4B/D6/IO6</text>
<text x="369.3" y="46.4">PB6A/D5/MISO2/IO5</text>
<text x="341.6" y="50.5">IO3</text>
<text x="341.6" y="53.1">IO2</text>
<text x="353.1" y="48">FT_MOSI</text>
<text x="364.4" y="50.5">W1</text>
<text x="364.7" y="48">V1</text>
<text x="364.7" y="53.1">Y2</text>
<text x="369.3" y="48.9">PB6B/D4/MOSI2/IO4</text>
<text x="369.3" y="51.4">PB9A/D3/IO3</text>
<text x="369.3" y="54">PB9B/D2/IO2</text>
<text x="341.6" y="55.6">MISO</text>
<text x="341.6" y="58.2">MOSI</text>
<text x="364.4" y="58.2">W2</text>
<text x="364.7" y="55.6">V2</text>
<text x="369.3" y="56.5">PB11A/D1/MISO/IO1</text>
<text x="369.3" y="59.1">PB11B/D0/MOSI/IO0</text>
<text x="341.6" y="65.8">CSSPIN</text>
<text x="364.6" y="65.8">R2</text>
<text x="364.6" y="63.2">U2</text>
<text x="364.7" y="60.7">T2</text>
<text x="369.3" y="61.6">PB13A/SN/CSN</text>
<text x="369.3" y="64.1">PB13B/CS1N</text>
<text x="364.6" y="68.3">R3</text>
<text x="364.7" y="70.9">T3</text>
<text x="369.3" y="66.7">PB15A/HOLDN/DI/BUSY/CSSPIN/CEN</text>
<text x="369.3" y="69.2">PB15B/DOUT/CSON</text>
<text x="369.3" y="71.8">PB18A/WRITEN</text>
<text x="364.6" y="75.9">U4</text>
<text x="369.3" y="76.8">CFG_0</text>
<text x="263.8" y="82.1">R77</text>
<text x="341.6" y="78.5">CFG1</text>
<text x="364.6" y="81">R4</text>
<text x="364.7" y="78.5">T4</text>
<text x="369.3" y="81.9">CFG_2</text>
<text x="369.3" y="79.4">CFG_1</text>
<text x="10.4" y="85.6">B</text>
<text x="238.2" y="87">PROGRAMN</text>
<text x="250.2" y="86.1">PROGRAMN</text>
<text x="263.3" y="84.4">100R</text>
<text x="263.8" y="89.7">R26</text>
<text x="341.6" y="88.6">INITN</text>
<text x="364.4" y="86.1">W3</text>
<text x="364.7" y="88.6">V3</text>
<text x="369.3" y="89.5">INITN</text>
<text x="369.3" y="87">PROGRAMN</text>
<text x="420.2" y="85.6">B</text>
<text x="250.2" y="93.7">MCLK</text>
<text x="263.8" y="92">50R</text>
<text x="341.6" y="91.2">DONE</text>
<text x="364.6" y="93.7">U3</text>
<text x="364.7" y="91.2">Y3</text>
<text x="369.3" y="94.6">CCLK/MCLK/SCK</text>
<text x="369.3" y="92.1">DONE</text>
<text x="340.4" y="101.3">V3P3</text>
<text x="364.2" y="98.8">P10</text>
<text x="364.7" y="101.3">P9</text>
<text x="369.3" y="99.7">VCCIO8</text>
<text x="102.8" y="107.4">&gt;=0A1</text>
<text x="104.4" y="105.1">L9</text>
<text x="108.1" y="105.5">PWR_FLAG</text>
<text x="343" y="106.2">C96</text>
<text x="353.1" y="106.2">C97</text>
<text x="363.3" y="106.2">C98</text>
<text x="369.3" y="102.2">VCCIO8</text>
<text x="107.1" y="113.8">C92</text>
<text x="120.7" y="113.7">C94</text>
<text x="151.2" y="113.7">C99</text>
<text x="156.7" y="109">FT_V1P8_LDO</text>
<text x="161.5" y="113.7">C120</text>
<text x="171.7" y="113.7">C122</text>
<text x="343" y="108.5">10U</text>
<text x="353.3" y="108.5">100N</text>
<text x="363.4" y="108.5">100N</text>
<text x="107.1" y="116.1">10U</text>
<text x="120.9" y="116">100N</text>
<text x="151.4" y="116">100N</text>
<text x="161.5" y="116">100N</text>
<text x="171.7" y="116">100N</text>
<text x="102.8" y="122.6">&gt;=0A1</text>
<text x="103.9" y="120.3">L10</text>
<text x="108.1" y="120.8">PWR_FLAG</text>
<text x="184.9" y="124.2">V3P3</text>
<text x="215.9" y="122.6">JTAG PROGRAM_SPI Instruction:</text>
<text x="215.9" y="124.7">Connects JTAG pins to SPI flash</text>
<text x="378.4" y="125.8">QSPI8</text>
<text x="379.4" y="123.5">U14</text>
<text x="107.1" y="131.4">10U</text>
<text x="107.1" y="129.1">C93</text>
<text x="120.7" y="128.9">C95</text>
<text x="120.9" y="131.2">100N</text>
<text x="161.5" y="128.9">C121</text>
<text x="161.5" y="131.2">100N</text>
<text x="171.7" y="128.9">C123</text>
<text x="171.7" y="131.2">100N</text>
<text x="181.8" y="128.9">C125</text>
<text x="181.8" y="131.2">100N</text>
<text x="192" y="128.9">C124</text>
<text x="192" y="131.2">100N</text>
<text x="215.9" y="126.7">through FPGA. Handy!</text>
<text x="354.3" y="129.3">CSSPIN</text>
<text x="354.3" y="131.8">MISO</text>
<text x="365.3" y="129.3">1</text>
<text x="365.3" y="131.8">2</text>
<text x="369.3" y="130.2">CS#</text>
<text x="389" y="130.2">VCC</text>
<text x="395.8" y="131.8">7</text>
<text x="395.8" y="129.3">8</text>
<text x="408.4" y="129.3">V3P3</text>
<text x="409.9" y="131.8">IO3</text>
<text x="10.4" y="135.6">C</text>
<text x="208.3" y="133.1">V3P3</text>
<text x="213.4" y="137.9">R46</text>
<text x="221" y="137.9">R47</text>
<text x="228.6" y="137.9">R48</text>
<text x="249.5" y="137.5">U1H</text>
<text x="354.3" y="134.4">IO2</text>
<text x="365.3" y="134.4">3</text>
<text x="365.3" y="136.9">4</text>
<text x="369.3" y="132.7">SO/SIO1</text>
<text x="369.3" y="135.3">WP#/SIO2</text>
<text x="369.3" y="137.8">GND</text>
<text x="382.2" y="132.7">HOLD#/SIO3</text>
<text x="386.5" y="137.8">SI/SIO0</text>
<text x="387.9" y="135.3">SCLK</text>
<text x="395.8" y="136.9">5</text>
<text x="395.8" y="134.4">6</text>
<text x="407.6" y="134.4">MCLK</text>
<text x="408.2" y="136.9">MOSI</text>
<text x="420.2" y="135.6">C</text>
<text x="99.1" y="143.3">V3P3</text>
<text x="111.4" y="143.3">50</text>
<text x="128" y="138.3" transform="rotate(-90 128 138.3)">4</text>
<text x="130.6" y="138.3" transform="rotate(-90 130.6 138.3)">9</text>
<text x="135.6" y="138.8" transform="rotate(-90 135.6 138.8)">12</text>
<text x="138.2" y="138.8" transform="rotate(-90 138.2 138.8)">37</text>
<text x="140.7" y="138.8" transform="rotate(-90 140.7 138.8)">64</text>
<text x="145.8" y="138.8" transform="rotate(-90 145.8 138.8)">20</text>
<text x="148.3" y="138.8" transform="rotate(-90 148.3 138.8)">31</text>
<text x="150.9" y="138.8" transform="rotate(-90 150.9 138.8)">42</text>
<text x="153.4" y="138.8" transform="rotate(-90 153.4 138.8)">56</text>
<text x="168.6" y="143.3">16</text>
<text x="174" y="143.3">ADBUS0</text>
<text x="187.1" y="141">100R</text>
<text x="187.5" y="138.7">RN1</text>
<text x="197" y="143.3">TCK</text>
<text x="208.3" y="143.3">TMS</text>
<text x="213.4" y="140.3">4K7</text>
<text x="221" y="140.3">4K7</text>
<text x="228.6" y="140.3">4K7</text>
<text x="237.6" y="143.3">U5</text>
<text x="243.1" y="139.8">LFE5U-85F-8BG381</text>
<text x="404.1" y="141.8">C100</text>
<text x="82.5" y="148.3">FT_V1P8_LDO</text>
<text x="111.4" y="148.3">49</text>
<text x="114.8" y="149.2">VREGOUT</text>
<text x="114.8" y="144.1">VREGIN</text>
<text x="128.9" y="145" transform="rotate(-90 128.9 145)">VPHY</text>
<text x="131.4" y="144.7" transform="rotate(-90 131.4 144.7)">VPLL</text>
<text x="136.5" y="146.5" transform="rotate(-90 136.5 146.5)">VCORE</text>
<text x="139.1" y="146.5" transform="rotate(-90 139.1 146.5)">VCORE</text>
<text x="141.6" y="146.5" transform="rotate(-90 141.6 146.5)">VCORE</text>
<text x="146.7" y="145.8" transform="rotate(-90 146.7 145.8)">VCCIO</text>
<text x="149.2" y="145.8" transform="rotate(-90 149.2 145.8)">VCCIO</text>
<text x="151.8" y="145.8" transform="rotate(-90 151.8 145.8)">VCCIO</text>
<text x="154.3" y="145.8" transform="rotate(-90 154.3 145.8)">VCCIO</text>
<text x="159.9" y="144.1">ADBUS0</text>
<text x="159.9" y="146.7">ADBUS1</text>
<text x="159.9" y="149.2">ADBUS2</text>
<text x="168.6" y="145.8">17</text>
<text x="168.6" y="148.3">18</text>
<text x="174" y="145.8">ADBUS1</text>
<text x="174" y="148.3">ADBUS2</text>
<text x="184.9" y="145">8</text>
<text x="184.9" y="147.6">7</text>
<text x="192.6" y="145">1</text>
<text x="192.6" y="147.6">2</text>
<text x="196.9" y="148.3">TDO</text>
<text x="197.8" y="145.8">TDI</text>
<text x="208.3" y="145.8">TCK</text>
<text x="208.3" y="148.3">TDI</text>
<text x="237.6" y="148.3">R5</text>
<text x="237.7" y="145.8">T5</text>
<text x="242.3" y="149.2">TDI</text>
<text x="242.3" y="146.7">TCK</text>
<text x="242.3" y="144.1">TMS</text>
<text x="404.1" y="144.1">100N</text>
<text x="102" y="155.5">10U</text>
<text x="102.1" y="153.2">C91</text>
<text x="159.9" y="151.8">ADBUS3</text>
<text x="159.9" y="154.3">ADBUS4</text>
<text x="168.6" y="150.9">19</text>
<text x="168.6" y="153.4">21</text>
<text x="168.6" y="156">22</text>
<text x="172.3" y="153.4">JTAG_ACT</text>
<text x="174" y="150.9">ADBUS3</text>
<text x="184.9" y="150.1">6</text>
<text x="184.9" y="152.7">5</text>
<text x="192.6" y="150.1">3</text>
<text x="192.6" y="152.7">4</text>
<text x="196.9" y="150.9">TMS</text>
<text x="208.3" y="150.9">TDO</text>
<text x="228.7" y="155.7">R50</text>
<text x="237.7" y="150.9">V4</text>
<text x="242.3" y="151.8">TDO</text>
<text x="92.8" y="158.3">R67</text>
<text x="92.8" y="160.6">2K2</text>
<text x="159.9" y="156.8">ADBUS5</text>
<text x="159.9" y="159.4">ADBUS6</text>
<text x="159.9" y="161.9">ADBUS7</text>
<text x="168.6" y="158.5">23</text>
<text x="168.6" y="161">24</text>
<text x="195.6" y="158.5">DONE</text>
<text x="228.7" y="158">4K7</text>
<text x="241.3" y="159.8">V3P3</text>
<text x="371.7" y="160.7">R35</text>
<text x="159.9" y="167">ACBUS0</text>
<text x="168.6" y="166.1">26</text>
<text x="251.2" y="164.3" transform="rotate(-90 251.2 164.3)">1</text>
<text x="355.6" y="164.8">V3P3</text>
<text x="371.7" y="163">2K2</text>
<text x="382.4" y="162.7">D2</text>
<text x="388.6" y="164.8">INITN</text>
<text x="102.9" y="171.2">FT_DP</text>
<text x="102.9" y="168.7">FT_DM</text>
<text x="111.9" y="168.7">7</text>
<text x="111.9" y="171.2">8</text>
<text x="114.8" y="169.5">DM</text>
<text x="114.8" y="172.1">DP</text>
<text x="159.9" y="169.5">ACBUS1</text>
<text x="159.9" y="172.1">ACBUS2</text>
<text x="168.6" y="168.7">27</text>
<text x="168.6" y="171.2">28</text>
<text x="168.6" y="173.7">29</text>
<text x="188.9" y="173.5">R36</text>
<text x="239.1" y="169.9">10</text>
<text x="242.3" y="170.8">RESET</text>
<text x="252.1" y="170.6" transform="rotate(-90 252.1 170.6)">VTref</text>
<text x="370.1" y="169.7">R33</text>
<text x="370.1" y="172">2K2</text>
<text x="87.7" y="179.9">R66</text>
<text x="111.9" y="176.3">6</text>
<text x="114.8" y="177.2">REF</text>
<text x="159.9" y="174.6">ACBUS3</text>
<text x="159.9" y="177.2">ACBUS4</text>
<text x="159.9" y="179.7">ACBUS5</text>
<text x="168.6" y="176.3">30</text>
<text x="168.6" y="178.8">32</text>
<text x="177.8" y="177.5">V3P3</text>
<text x="188.9" y="175.8">2K2</text>
<text x="201.3" y="175.6" transform="rotate(-90 201.3 175.6)">D3</text>
<text x="206.6" y="177.5">JTAG_ACT</text>
<text x="231.1" y="177.5">TMS</text>
<text x="231.1" y="175">TCK</text>
<text x="239.5" y="177.5">2</text>
<text x="239.5" y="175">4</text>
<text x="242.3" y="178.4">SWDIO/TMS</text>
<text x="242.3" y="175.9">SWDCLK/TCK</text>
<text x="262.9" y="177.3">J5</text>
<text x="10.4" y="185.6">D</text>
<text x="58.4" y="183.9">V3P3</text>
<text x="87.7" y="182.2">12K</text>
<text x="88.5" y="184.5">1%</text>
<text x="99.1" y="181.4">FT_RESET#</text>
<text x="111.4" y="181.4">14</text>
<text x="114.8" y="182.2">RESET</text>
<text x="159.9" y="182.2">ACBUS6</text>
<text x="159.9" y="184.8">ACBUS7</text>
<text x="168.6" y="181.4">33</text>
<text x="168.6" y="183.9">34</text>
<text x="231.1" y="180.1">TDO</text>
<text x="231.1" y="182.6">TDI</text>
<text x="239.5" y="180.1">6</text>
<text x="239.5" y="182.6">8</text>
<text x="242.3" y="181">SWO/TDO</text>
<text x="242.3" y="183.5">NC/TDI</text>
<text x="370.5" y="181">D1</text>
<text x="420.2" y="185.6">D</text>
<text x="32.2" y="188.7">R1</text>
<text x="32.3" y="191.1">10K</text>
<text x="55.6" y="191" transform="rotate(-90 55.6 191)">8</text>
<text x="70.4" y="188.7">R60</text>
<text x="70.4" y="191.1">10K</text>
<text x="83.1" y="188.7">R62</text>
<text x="83.1" y="191.1">10K</text>
<text x="159.9" y="189.9">BDBUS0</text>
<text x="168.6" y="189">38</text>
<text x="168.6" y="191.5">39</text>
<text x="173.7" y="189">FT_SCLK</text>
<text x="173.9" y="191.5">FT_MOSI</text>
<text x="183.1" y="189.9">FT_SCLK</text>
<text x="194.3" y="190.4">RS232 TXD -&gt;</text>
<text x="252.1" y="189.5" transform="rotate(-90 252.1 189.5)">GND</text>
<text x="254.6" y="189.5" transform="rotate(-90 254.6 189.5)">GNDDetect</text>
<text x="369.8" y="189.7" transform="rotate(-90 369.8 189.7)">3</text>
<text x="379.3" y="188.6">R37</text>
<text x="379.3" y="190.9">10K</text>
<text x="46.5" y="194.1">1</text>
<text x="46.5" y="196.6">6</text>
<text x="48.8" y="194.9">CS</text>
<text x="48.8" y="197.5">ORG</text>
<text x="56.5" y="196" transform="rotate(-90 56.5 196)">VCC</text>
<text x="58.2" y="194.9">SCLK</text>
<text x="61.2" y="197.5">DI</text>
<text x="64.3" y="194.1">2</text>
<text x="64.3" y="196.6">3</text>
<text x="159.9" y="192.4">BDBUS1</text>
<text x="159.9" y="194.9">BDBUS2</text>
<text x="159.9" y="197.5">BDBUS3</text>
<text x="168.6" y="194.1">40</text>
<text x="168.6" y="196.6">41</text>
<text x="173.9" y="194.1">FT_MISO</text>
<text x="176" y="196.6">FT_CS</text>
<text x="194.3" y="192.5">RS232 RXD &lt;-</text>
<text x="194.3" y="194.5">RS232 RTS# -&gt;</text>
<text x="194.3" y="196.6">RS232 CTS# &lt;-</text>
<text x="251.2" y="192.3" transform="rotate(-90 251.2 192.3)">3</text>
<text x="253.7" y="192.3" transform="rotate(-90 253.7 192.3)">9</text>
<text x="360.1" y="194.9">BC817</text>
<text x="363.5" y="192.6">Q1</text>
<text x="369.8" y="197.3" transform="rotate(-90 369.8 197.3)">2</text>
<text x="372.6" y="194.6">1</text>
<text x="388.6" y="192.8">DONE</text>
<text x="36.2" y="203.8">100N</text>
<text x="37.3" y="201.4">C89</text>
<text x="55.6" y="203.7" transform="rotate(-90 55.6 203.7)">5</text>
<text x="56.5" y="201.4" transform="rotate(-90 56.5 201.4)">GND</text>
<text x="60.4" y="200">DO</text>
<text x="64.3" y="199.1">4</text>
<text x="72" y="202.7">R61</text>
<text x="159.9" y="200">BDBUS4</text>
<text x="159.9" y="202.6">BDBUS5</text>
<text x="168.6" y="199.1">43</text>
<text x="168.6" y="201.7">44</text>
<text x="58.4" y="207.7">93LC46C</text>
<text x="61.1" y="205.2">U9</text>
<text x="72" y="205">2K2</text>
<text x="99.1" y="209.3">FT_EECS</text>
<text x="111.4" y="209.3">63</text>
<text x="159.9" y="205.1">BDBUS6</text>
<text x="159.9" y="207.6">BDBUS7</text>
<text x="168.6" y="204.2">45</text>
<text x="168.6" y="206.8">46</text>
<text x="42.2" y="214.3">L8</text>
<text x="43.3" y="214.7">PWR_FLAG</text>
<text x="99.1" y="214.4">FT_EEDATA</text>
<text x="99.1" y="211.8">FT_EECLK</text>
<text x="111.4" y="214.4">61</text>
<text x="111.4" y="211.8">62</text>
<text x="114.8" y="215.3">EEDATA</text>
<text x="114.8" y="212.7">EECLK</text>
<text x="114.8" y="210.2">EECS</text>
<text x="159.9" y="212.7">BCBUS0</text>
<text x="159.9" y="215.3">BCBUS1</text>
<text x="168.6" y="211.8">48</text>
<text x="168.6" y="214.4">52</text>
<text x="218.1" y="215.6">A11</text>
<text x="218.1" y="213.1">A12</text>
<text x="223.3" y="214">GND</text>
<text x="232.5" y="214">GND</text>
<text x="238.9" y="213.1">B1</text>
<text x="238.9" y="215.6">B2</text>
<text x="30.5" y="218.2">V3P3</text>
<text x="40" y="216.6">&gt;=0A01</text>
<text x="99.1" y="222">FT_OSCI</text>
<text x="111.9" y="222">2</text>
<text x="159.9" y="217.8">BCBUS2</text>
<text x="159.9" y="220.3">BCBUS3</text>
<text x="168.6" y="216.9">53</text>
<text x="168.6" y="219.5">54</text>
<text x="168.6" y="222">55</text>
<text x="199.4" y="220.7">FT_VBUS</text>
<text x="218.1" y="218.2">A10</text>
<text x="218.6" y="220.7">A9</text>
<text x="223.3" y="219.1">RX2-</text>
<text x="223.3" y="216.5">RX2+</text>
<text x="223.3" y="221.6">VBUS</text>
<text x="231.6" y="221.6">VBUS</text>
<text x="232.2" y="216.5">TX2+</text>
<text x="232.6" y="219.1">TX2-</text>
<text x="238.9" y="218.2">B3</text>
<text x="238.9" y="220.7">B4</text>
<text x="252.3" y="220.7">FT_VBUS</text>
<text x="42.3" y="225.2">10N</text>
<text x="42.4" y="222.9">C90</text>
<text x="53.4" y="222.9">R59</text>
<text x="53.4" y="225.2">10K</text>
<text x="68.3" y="222.7" transform="rotate(-90 68.3 222.7)">4</text>
<text x="69.2" y="227.1" transform="rotate(-90 69.2 227.1)">Vdd</text>
<text x="79.6" y="224.3">R63</text>
<text x="79.6" y="226.6">10R</text>
<text x="114.8" y="222.9">OSCI</text>
<text x="159.9" y="222.9">BCBUS4</text>
<text x="159.9" y="225.4">BCBUS5</text>
<text x="159.9" y="228">BCBUS6</text>
<text x="168.6" y="224.5">57</text>
<text x="168.6" y="227.1">58</text>
<text x="188" y="225.6">R68</text>
<text x="188" y="227.9">4K7</text>
<text x="199.4" y="225.8">FT_DM</text>
<text x="218.6" y="225.8">A7</text>
<text x="218.6" y="223.3">A8</text>
<text x="223.3" y="224.2">SBU1</text>
<text x="232.9" y="224.2">CC2</text>
<text x="234.2" y="226.7">D+</text>
<text x="238.9" y="223.3">B5</text>
<text x="238.9" y="225.8">B6</text>
<text x="254.7" y="225.8">FT_DP</text>
<text x="61.7" y="228.3">1</text>
<text x="63.8" y="229.2">EN</text>
<text x="69.2" y="233.4" transform="rotate(-90 69.2 233.4)">GND</text>
<text x="69.7" y="229.2">OUT</text>
<text x="74.4" y="228.3">3</text>
<text x="111.9" y="232.2">3</text>
<text x="114.8" y="233">OSCO</text>
<text x="159.9" y="230.5">BCBUS7</text>
<text x="168.6" y="229.6">59</text>
<text x="173.5" y="229.6">FT_PWRSAV#</text>
<text x="188" y="233.2">R69</text>
<text x="199.4" y="233.4">FT_VBUS</text>
<text x="199.4" y="228.3">FT_DP</text>
<text x="218.6" y="233.4">A4</text>
<text x="218.6" y="230.9">A5</text>
<text x="218.6" y="228.3">A6</text>
<text x="223.3" y="231.8">CC1</text>
<text x="223.3" y="229.2">D+</text>
<text x="231.7" y="231.8">SBU2</text>
<text x="238.9" y="228.3">B7</text>
<text x="238.9" y="230.9">B8</text>
<text x="238.9" y="233.4">B9</text>
<text x="252.3" y="233.4">FT_VBUS</text>
<text x="254.5" y="228.3">FT_DM</text>
<text x="10.4" y="235.6">E</text>
<text x="68.3" y="235.4" transform="rotate(-90 68.3 235.4)">2</text>
<text x="72.6" y="235.6">X2</text>
<text x="72.7" y="238.2">12M</text>
<text x="111.4" y="237.2">13</text>
<text x="114.8" y="238.1">TEST</text>
<text x="158.6" y="238.1">SUSPEND</text>
<text x="160.6" y="235.6">PWREN</text>
<text x="168.6" y="237.2">36</text>
<text x="168.6" y="234.7">60</text>
<text x="188" y="235.5">10K</text>
<text x="205.8" y="238.3">R73</text>
<text x="218.6" y="238.5">A2</text>
<text x="218.6" y="236">A3</text>
<text x="223.3" y="239.4">TX1+</text>
<text x="223.3" y="236.9">TX1-</text>
<text x="223.3" y="234.3">VBUS</text>
<text x="231.6" y="234.3">VBUS</text>
<text x="232" y="239.4">RX1+</text>
<text x="232.4" y="236.9">RX1-</text>
<text x="238.4" y="236">B10</text>
<text x="238.4" y="238.5">B11</text>
<text x="250.7" y="238.3">R74</text>
<text x="261.9" y="234.3">VBUS_FT</text>
<text x="420.2" y="235.6">E</text>
<text x="126.4" y="243.3" transform="rotate(-90 126.4 243.3)">AGND</text>
<text x="131.4" y="243.3" transform="rotate(-90 131.4 243.3)">GND</text>
<text x="134" y="243.3" transform="rotate(-90 134 243.3)">GND</text>
<text x="136.5" y="243.3" transform="rotate(-90 136.5 243.3)">GND</text>
<text x="139.1" y="243.3" transform="rotate(-90 139.1 243.3)">GND</text>
<text x="141.6" y="243.3" transform="rotate(-90 141.6 243.3)">GND</text>
<text x="144.1" y="243.3" transform="rotate(-90 144.1 243.3)">GND</text>
<text x="146.7" y="243.3" transform="rotate(-90 146.7 243.3)">GND</text>
<text x="149.2" y="243.3" transform="rotate(-90 149.2 243.3)">GND</text>
<text x="205.8" y="240.6">5K1</text>
<text x="218.6" y="241">A1</text>
<text x="223.3" y="241.9">GND</text>
<text x="232.5" y="241.9">GND</text>
<text x="238.4" y="241">B12</text>
<text x="250.7" y="240.6">5K1</text>
<text x="125.5" y="246.7" transform="rotate(-90 125.5 246.7)">10</text>
<text x="130.6" y="246.2" transform="rotate(-90 130.6 246.2)">1</text>
<text x="133.1" y="246.2" transform="rotate(-90 133.1 246.2)">5</text>
<text x="135.6" y="246.7" transform="rotate(-90 135.6 246.7)">11</text>
<text x="138.2" y="246.7" transform="rotate(-90 138.2 246.7)">15</text>
<text x="140.7" y="246.7" transform="rotate(-90 140.7 246.7)">25</text>
<text x="143.3" y="246.7" transform="rotate(-90 143.3 246.7)">35</text>
<text x="145.8" y="246.7" transform="rotate(-90 145.8 246.7)">47</text>
<text x="148.3" y="246.7" transform="rotate(-90 148.3 246.7)">51</text>
<text x="158.9" y="249.6">FT2232H</text>
<text x="160.9" y="247.1">U10</text>
<text x="234.7" y="247.6" transform="rotate(-90 234.7 247.6)">SH</text>
<text x="234.9" y="249.9">FT_SHIELD</text>
<text x="223.7" y="257.1">330R</text>
<text x="224.8" y="254.8">R70</text>
<text x="237.7" y="254.7">C126</text>
<text x="237.7" y="257">100N</text>
<text x="35" y="269">1</text>
<text x="85" y="269">2</text>
<text x="135" y="269">3</text>
<text x="185" y="269">4</text>
<text x="235" y="269">5</text>
<text x="285" y="269">6</text>
<text x="335" y="269">7</text>
<text x="385" y="269">8</text>
</g>
</svg>
